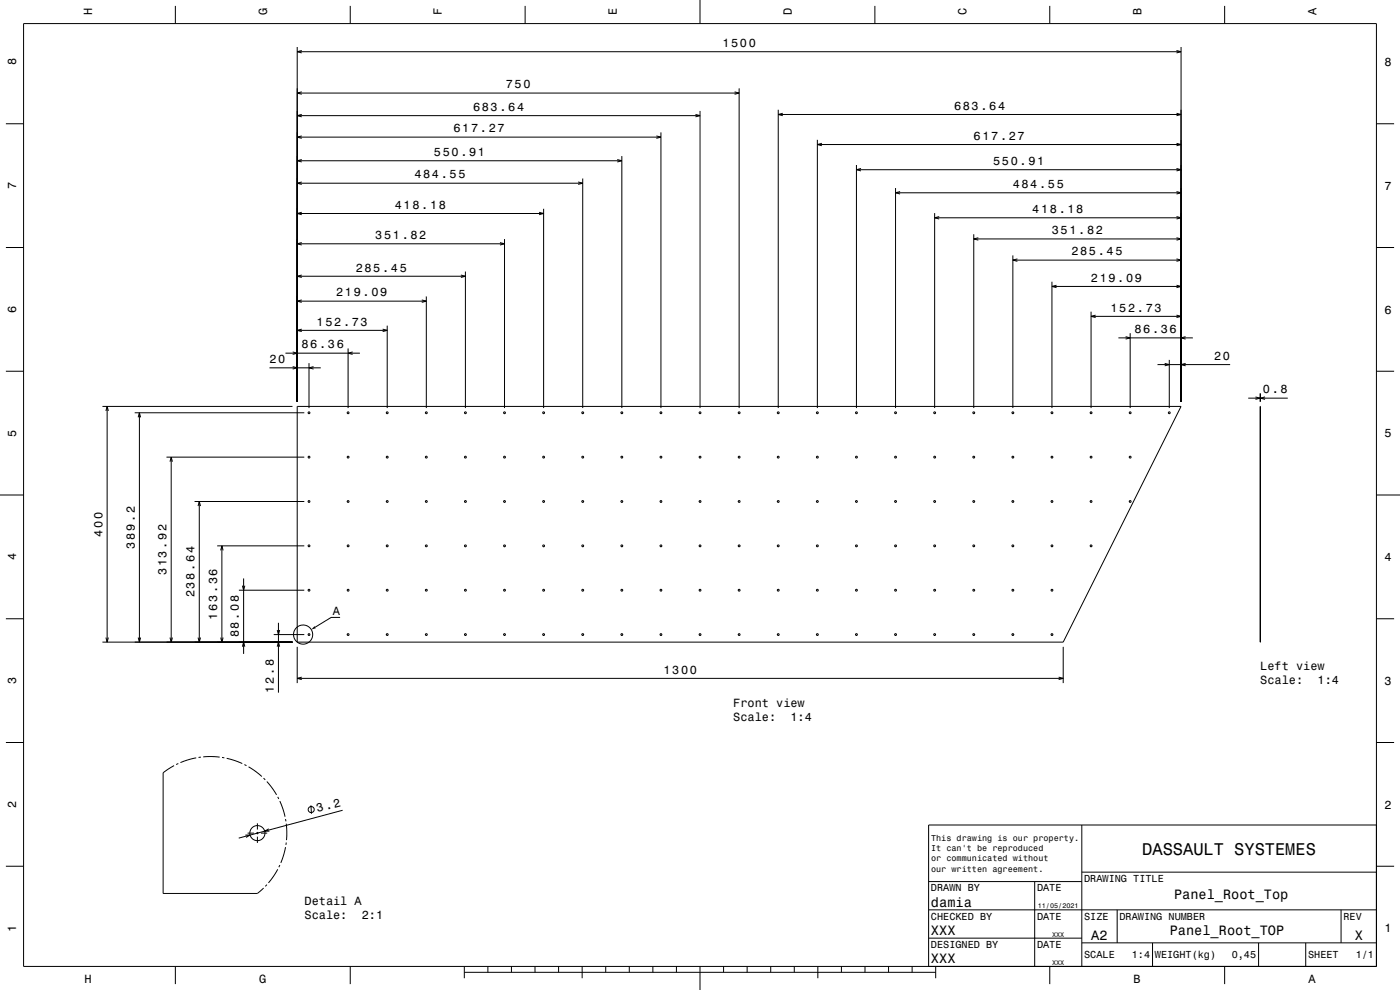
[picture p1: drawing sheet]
<svg xmlns="http://www.w3.org/2000/svg" width="594mm" height="420mm" viewBox="0 0 594 420" stroke-linecap="round" stroke-linejoin="round" font-family="sans-serif">
<g fill="none" stroke="#000" stroke-width=".42">
<path d="M10 10h574v400h-574zM74.4 2.5v7.5M126.1 19.9v150.5M148.6 2.5v7.5M222.8 2.5v7.5M297 0v10M371.2 2.5v7.5M445.4 2.5v7.5M501.1 19.9v150.5M519.6 2.5v7.5M126.1 39.5h187.5M126.1 21.9h375"/>
<path d="M128 39l-1.9 .5 1.9 .5M128 21.4l-1.9 .5 1.9 .6M311.7 39l1.9 .5-1.9 .5M313.6 37.5v135.6M499.2 21.4l1.9 .5-1.9 .6M2.5 52.5h7.5M126.1 58.2h154.3M126.1 49.1h170.9M128 57.7l-1.9 .5 1.9 .5M128 48.5l-1.9 .6 1.9 .5M278.5 57.7l1.9 .5-1.9 .5M280.4 56.2v116.9"/>
<path d="M295.1 48.5l1.9 .6-1.9 .5M297 47.1v126M330.2 46.6v126.5M330.2 48.6h170.9M332.1 48.1l-1.9 .5 1.9 .5M346.8 59.3v113.8M499.2 48.1l1.9 .5-1.9 .5M584 52.5h7.5M126.1 77.7h121.1M126.1 68.2h137.7M128 77.2l-1.9 .5 1.9 .5M128 67.7l-1.9 .5 1.9 .5"/>
<path d="M245.3 77.2l1.9 .5-1.9 .5M247.2 75.7v97.4M261.9 67.7l1.9 .5-1.9 .5M263.8 66.2v106.9M346.8 61.3h154.3M348.7 60.8l-1.9 .5 1.9 .5M363.4 70v103.1M363.4 72h137.7M365.3 71.5l-1.9 .5 1.9 .5M380 79.8v93.3M499.2 71.5l1.9 .5-1.9 .5M499.2 60.8l1.9 .5-1.9 .5"/>
<path d="M126.1 90.6h104.5M128 90.1l-1.9 .5 1.9 .5M228.7 90.1l1.9 .5-1.9 .5M230.6 88.6v84.5M380 81.8h121.1M381.9 81.3l-1.9 .5 1.9 .5M396.6 90.4v82.7M396.6 92.4h104.5M398.5 91.9l-1.9 .5 1.9 .5M413.1 99.4v73.7M499.2 91.9l1.9 .5-1.9 .5M499.2 81.3l1.9 .5-1.9 .5"/>
<path d="M2.5 105h7.5M126.1 117.2h71.4M126.1 103.4h88M128 116.7l-1.9 .5 1.9 .5M128 102.9l-1.9 .5 1.9 .5M195.5 116.7l2 .5-2 .5M197.5 115.2v57.9M212.1 102.9l2 .5-2 .5M214.1 101.4v71.7M413.1 101.4h88M415.1 100.9l-2 .5 2 .5M429.7 108.3v64.8"/>
<path d="M429.7 110.3h71.4M431.7 109.8l-2 .5 2 .6M446.3 119.5v53.6M499.2 109.8l1.9 .5-1.9 .6M499.2 100.9l1.9 .5-1.9 .5M584 105h7.5M126.1 127.8h54.8M128 139.6l-1.9 .6 1.9 .5M128 127.2l-1.9 .6 1.9 .5M162.4 139.6l1.9 .6-1.9 .5M164.3 138.2v34.9M178.9 127.2l2 .6-2 .5"/>
<path d="M180.9 125.8v47.3M446.3 121.5h54.8M448.3 121l-2 .5 2 .5M462.9 132.2v40.9M462.9 134.2h38.2M464.9 133.7l-2 .5 2 .5M499.2 133.7l1.9 .5-1.9 .5M499.2 121l1.9 .5-1.9 .5M2.5 157.5h7.5M114.3 156.1h21.8M121.1 149.8h31.6M124.2 155.5l1.9 .6-1.9 .5"/>
<path d="M124.2 149.3l1.9 .5-1.9 .6M126.1 140.2h38.2M131.1 154.1v19M133 155.5l-1.9 .6 1.9 .5M147.7 147.8v25.3M149.6 149.3l-1.9 .5 1.9 .6M474.5 143.3h31.6M477.6 142.8l1.9 .5-1.9 .6M479.5 141.4v31.7M491.1 154.7h30.8M494.2 154.2l1.9 .5-1.9 .5M496.1 152.7v20.4"/>
<path d="M503 154.2l-1.9 .5 1.9 .5M503 142.8l-1.9 .5 1.9 .6M584 157.5h7.5M43.5 172.4h80.6M44.9 174.3l.6-1.9 .5 1.9M45.5 172.4v100M57.1 175.1h72M58.6 177.1l.6-2 .5 2M59.2 175.1v97.3M126.1 172.4h375l-50 100h-325zM529.6 168.9h16.8M532.7 168.4l1.9 .5-1.9 .5"/>
<path d="M534.6 172.4l.2 100zM534.6 166.9v3.5M534.8 166.9v3.5M536.7 168.4l-1.9 .5 1.9 .5M70.6 193.9h58.5M72.1 195.9l.5-2 .6 2M72.6 193.9v78.5M0 210h10M82.6 212.8h46.5M84 214.7l.6-1.9 .5 1.9M84.6 212.8v59.6M584 210h10"/>
<path d="M92.1 231.6h37M93.6 233.5l.5-1.9 .6 1.9M94.1 231.6v40.8M101.4 250.4h27.7M102.8 248.5l.6 1.9 .5-1.9M103.4 245.4v32M2.5 262.5h7.5M43.5 272.4h80.6M44.9 270.5l.6 1.9 .5-1.9M58.6 270.5l.6 1.9 .5-1.9M72.1 270.5l.5 1.9 .6-1.9M84 270.5l.6 1.9 .5-1.9"/>
<path d="M93.6 270.5l.5 1.9 .6-1.9M102.8 274.4l.6-2 .5 2M116.1 269.2h13M117.6 274.4l.5-2 .6 2M117.6 267.3l.5 1.9 .6-1.9M118.1 264.2v29.6M126.1 274.4v15.4M144.3 261.9h-3.8l-6.8 4.2M451.1 274.4v15.4M584 262.5h7.5M126.1 287.8h325M128 287.3l-1.9 .5 1.9 .5"/>
<path d="M449.2 287.3l1.9 .5-1.9 .5M2.5 315h7.5M584 315h7.5M73.9 324.8l-4.7 3v51.2h40l2.6-2.3M75.7 323.9l-.9 .5M83.3 321.5l-6.7 2M85.2 321.2l-1 .1M86.2 321.1l7 .1M94.2 321.3l1 .2M96.2 321.7l6.6 2.2M103.7 324.4l.9 .4M105.5 325.3l5.6 4.1"/>
<path d="M111.8 330.1l.7 .7M113.2 331.6l4.1 5.6M117.8 338.1l.5 .9M118.7 339.9l2.2 6.6M104.1 354.3h2l-1.7 1M105.1 353.4h2.6M108.7 353.4h1M109.2 349.3v2.6M109.2 352.9v1M109.2 354.9v2.7M110.7 353.4h2.7M114 351.6l-1.7 1h2"/>
<path d="M121.1 347.5l.2 .9M121.1 359.4l-2 6.7M121.4 349.4l.2 7M121.5 357.4l-.2 1M131.9 341.7l.3 3.5M145.4 343.8l-44.1 11.8M459 350v60M584 350h-190v60M2.5 367.5h7.5M113.2 375.3l-.6 .7M117.8 368.8l-3.9 5.8M118.7 367l-.4 .9"/>
<path d="M394 374h65M439 374v36M459 370h125M584 367.5h7.5M394 398h65M394 386h190M474 386v14M569 386v14M74.4 410v7.5M148.6 410v7.5M197 412.5h200M197 410v5"/>
<path d="M207 410v2.5M217 410v2.5M227 410v2.5M237 410v2.5M247 410v5M257 410v2.5M267 410v2.5M277 410v2.5M287 410v2.5M297 410v10M307 410v2.5M317 410v2.5"/>
<path d="M327 410v2.5M337 410v2.5M347 410v5M357 410v2.5M367 410v2.5M377 410v2.5M387 410v2.5M397 410v5M445.4 410v7.5M459 400h125M489 400v10M519.6 410v7.5"/>
<path d="M534 400v10M554 400v10"/>
<circle cx="131.1" cy="175.1" r=".4"/>
<circle cx="147.7" cy="175.1" r=".4"/>
<circle cx="164.3" cy="175.1" r=".4"/>
<circle cx="180.9" cy="175.1" r=".4"/>
<circle cx="197.5" cy="175.1" r=".4"/>
<circle cx="214.1" cy="175.1" r=".4"/>
<circle cx="230.6" cy="175.1" r=".4"/>
<circle cx="247.2" cy="175.1" r=".4"/>
<circle cx="263.8" cy="175.1" r=".4"/>
<circle cx="280.4" cy="175.1" r=".4"/>
<circle cx="297" cy="175.1" r=".4"/>
<circle cx="313.6" cy="175.1" r=".4"/>
<circle cx="330.2" cy="175.1" r=".4"/>
<circle cx="346.8" cy="175.1" r=".4"/>
<circle cx="363.4" cy="175.1" r=".4"/>
<circle cx="380" cy="175.1" r=".4"/>
<circle cx="396.6" cy="175.1" r=".4"/>
<circle cx="413.1" cy="175.1" r=".4"/>
<circle cx="429.7" cy="175.1" r=".4"/>
<circle cx="446.3" cy="175.1" r=".4"/>
<circle cx="462.9" cy="175.1" r=".4"/>
<circle cx="479.5" cy="175.1" r=".4"/>
<circle cx="496.1" cy="175.1" r=".4"/>
<circle cx="131.1" cy="193.9" r=".4"/>
<circle cx="147.7" cy="193.9" r=".4"/>
<circle cx="164.3" cy="193.9" r=".4"/>
<circle cx="180.9" cy="193.9" r=".4"/>
<circle cx="197.5" cy="193.9" r=".4"/>
<circle cx="214.1" cy="193.9" r=".4"/>
<circle cx="230.6" cy="193.9" r=".4"/>
<circle cx="247.2" cy="193.9" r=".4"/>
<circle cx="263.8" cy="193.9" r=".4"/>
<circle cx="280.4" cy="193.9" r=".4"/>
<circle cx="297" cy="193.9" r=".4"/>
<circle cx="313.6" cy="193.9" r=".4"/>
<circle cx="330.2" cy="193.9" r=".4"/>
<circle cx="346.8" cy="193.9" r=".4"/>
<circle cx="363.4" cy="193.9" r=".4"/>
<circle cx="380" cy="193.9" r=".4"/>
<circle cx="396.6" cy="193.9" r=".4"/>
<circle cx="413.2" cy="193.9" r=".4"/>
<circle cx="429.7" cy="193.9" r=".4"/>
<circle cx="446.3" cy="193.9" r=".4"/>
<circle cx="462.9" cy="193.9" r=".4"/>
<circle cx="479.5" cy="193.9" r=".4"/>
<circle cx="131.1" cy="212.8" r=".4"/>
<circle cx="147.7" cy="212.8" r=".4"/>
<circle cx="164.3" cy="212.8" r=".4"/>
<circle cx="180.9" cy="212.8" r=".4"/>
<circle cx="197.5" cy="212.8" r=".4"/>
<circle cx="214.1" cy="212.8" r=".4"/>
<circle cx="230.6" cy="212.8" r=".4"/>
<circle cx="247.2" cy="212.8" r=".4"/>
<circle cx="263.8" cy="212.8" r=".4"/>
<circle cx="280.4" cy="212.8" r=".4"/>
<circle cx="297" cy="212.8" r=".4"/>
<circle cx="313.6" cy="212.8" r=".4"/>
<circle cx="330.2" cy="212.8" r=".4"/>
<circle cx="346.8" cy="212.8" r=".4"/>
<circle cx="363.4" cy="212.8" r=".4"/>
<circle cx="380" cy="212.8" r=".4"/>
<circle cx="396.6" cy="212.8" r=".4"/>
<circle cx="413.2" cy="212.8" r=".4"/>
<circle cx="429.7" cy="212.8" r=".4"/>
<circle cx="446.3" cy="212.8" r=".4"/>
<circle cx="462.9" cy="212.8" r=".4"/>
<circle cx="479.5" cy="212.8" r=".4"/>
<circle cx="131.1" cy="231.6" r=".4"/>
<circle cx="147.7" cy="231.6" r=".4"/>
<circle cx="164.3" cy="231.6" r=".4"/>
<circle cx="180.9" cy="231.6" r=".4"/>
<circle cx="197.5" cy="231.6" r=".4"/>
<circle cx="214.1" cy="231.6" r=".4"/>
<circle cx="230.6" cy="231.6" r=".4"/>
<circle cx="247.2" cy="231.6" r=".4"/>
<circle cx="263.8" cy="231.6" r=".4"/>
<circle cx="280.4" cy="231.6" r=".4"/>
<circle cx="297" cy="231.6" r=".4"/>
<circle cx="313.6" cy="231.6" r=".4"/>
<circle cx="330.2" cy="231.6" r=".4"/>
<circle cx="346.8" cy="231.6" r=".4"/>
<circle cx="363.4" cy="231.6" r=".4"/>
<circle cx="380" cy="231.6" r=".4"/>
<circle cx="396.6" cy="231.6" r=".4"/>
<circle cx="413.2" cy="231.6" r=".4"/>
<circle cx="429.7" cy="231.6" r=".4"/>
<circle cx="446.3" cy="231.6" r=".4"/>
<circle cx="462.9" cy="231.6" r=".4"/>
<circle cx="131.1" cy="250.4" r=".4"/>
<circle cx="147.7" cy="250.4" r=".4"/>
<circle cx="164.3" cy="250.4" r=".4"/>
<circle cx="180.9" cy="250.4" r=".4"/>
<circle cx="197.5" cy="250.4" r=".4"/>
<circle cx="214.1" cy="250.4" r=".4"/>
<circle cx="230.6" cy="250.4" r=".4"/>
<circle cx="247.2" cy="250.4" r=".4"/>
<circle cx="263.8" cy="250.4" r=".4"/>
<circle cx="280.4" cy="250.4" r=".4"/>
<circle cx="297" cy="250.4" r=".4"/>
<circle cx="313.6" cy="250.4" r=".4"/>
<circle cx="330.2" cy="250.4" r=".4"/>
<circle cx="346.8" cy="250.4" r=".4"/>
<circle cx="363.4" cy="250.4" r=".4"/>
<circle cx="380" cy="250.4" r=".4"/>
<circle cx="396.6" cy="250.4" r=".4"/>
<circle cx="413.1" cy="250.4" r=".4"/>
<circle cx="429.7" cy="250.4" r=".4"/>
<circle cx="446.3" cy="250.4" r=".4"/>
<circle cx="128.6" cy="269.2" r="4.1"/>
<circle cx="131.1" cy="269.2" r=".4"/>
<circle cx="147.7" cy="269.2" r=".4"/>
<circle cx="164.3" cy="269.2" r=".4"/>
<circle cx="180.9" cy="269.2" r=".4"/>
<circle cx="197.5" cy="269.2" r=".4"/>
<circle cx="214.1" cy="269.2" r=".4"/>
<circle cx="230.6" cy="269.2" r=".4"/>
<circle cx="247.2" cy="269.2" r=".4"/>
<circle cx="263.8" cy="269.2" r=".4"/>
<circle cx="280.4" cy="269.2" r=".4"/>
<circle cx="297" cy="269.2" r=".4"/>
<circle cx="313.6" cy="269.2" r=".4"/>
<circle cx="330.2" cy="269.2" r=".4"/>
<circle cx="346.8" cy="269.2" r=".4"/>
<circle cx="363.4" cy="269.2" r=".4"/>
<circle cx="380" cy="269.2" r=".4"/>
<circle cx="396.6" cy="269.2" r=".4"/>
<circle cx="413.1" cy="269.2" r=".4"/>
<circle cx="429.7" cy="269.2" r=".4"/>
<circle cx="446.3" cy="269.2" r=".4"/>
<circle cx="109.2" cy="353.4" r="3.2"/>
<circle cx="132" cy="343.4" r="1.28"/>
</g>
<path d="M133.4 265.6l.6 .9-1.9 .6z" fill-rule="evenodd" fill="#000"/>
<text font-size="7.2" x="484.6" y="362.6">DASSAULT SYSTEMES</text>
<g font-size="5.8">
<text x="498.1" y="381.2">Panel_Root_Top</text>
<text x="395" y="384.6">damia</text>
<text x="395" y="396.6">XXX</text>
<text x="463" y="398.6">A2</text>
<text x="496.3" y="396.8">Panel_Root_TOP</text>
<text x="574.8" y="398.6">X</text>
<text x="395" y="408.6">XXX</text>
</g>
<text font-size="5.1" x="134.7" y="344.5" transform="rotate(-15 134.7 344.5)">3.2</text>
<g font-size="5">
<text x="39.1" y="6.5" transform="rotate(-90 39.1 6.5)">H</text>
<text x="113.3" y="6.5" transform="rotate(-90 113.3 6.5)">G</text>
<text x="187.5" y="6.5" transform="rotate(-90 187.5 6.5)">F</text>
<text x="261.7" y="6.5" transform="rotate(-90 261.7 6.5)">E</text>
<text x="335.9" y="6.5" transform="rotate(-90 335.9 6.5)">D</text>
<text x="410.1" y="6.5" transform="rotate(-90 410.1 6.5)">C</text>
<text x="484.3" y="6.5" transform="rotate(-90 484.3 6.5)">B</text>
<text x="558.5" y="6.5" transform="rotate(-90 558.5 6.5)">A</text>
<text x="306.5" y="19.9">1500</text>
<text x="6.8" y="27.8" transform="rotate(-90 6.8 27.8)">8</text>
<text x="587.5" y="28.1">8</text>
<text x="214.6" y="37.5">750</text>
<text x="200.7" y="47.1">683.64</text>
<text x="404.8" y="46.6">683.64</text>
<text x="192.4" y="56.2">617.27</text>
<text x="413.1" y="59.3">617.27</text>
<text x="184.1" y="66.2">550.91</text>
<text x="421.4" y="70">550.91</text>
<text x="175.8" y="75.7">484.55</text>
<text x="6.8" y="80.3" transform="rotate(-90 6.8 80.3)">7</text>
<text x="429.7" y="79.8">484.55</text>
<text x="587.5" y="80.6">7</text>
<text x="167.5" y="88.6">418.18</text>
<text x="438" y="90.4">418.18</text>
<text x="159.2" y="101.4">351.82</text>
<text x="446.3" y="99.4">351.82</text>
<text x="454.6" y="108.3">285.45</text>
<text x="150.9" y="115.2">285.45</text>
<text x="462.9" y="119.5">219.09</text>
<text x="142.6" y="125.8">219.09</text>
<text x="6.8" y="132.8" transform="rotate(-90 6.8 132.8)">6</text>
<text x="471.2" y="132.2">152.73</text>
<text x="587.5" y="133.1">6</text>
<text x="134.3" y="138.2">152.73</text>
<text x="481.3" y="141.4">86.36</text>
<text x="127.9" y="147.8">86.36</text>
<text x="114.3" y="154.1">20</text>
<text x="515.2" y="152.7">20</text>
<text x="535.9" y="166.9">0.8</text>
<text x="6.8" y="185.3" transform="rotate(-90 6.8 185.3)">5</text>
<text x="587.5" y="185.6">5</text>
<text x="43.5" y="227.7" transform="rotate(-90 43.5 227.7)">400</text>
<text x="57.1" y="232.8" transform="rotate(-90 57.1 232.8)">389.2</text>
<text x="6.8" y="237.8" transform="rotate(-90 6.8 237.8)">4</text>
<text x="587.5" y="238.1">4</text>
<text x="70.6" y="244" transform="rotate(-90 70.6 244)">313.92</text>
<text x="82.6" y="253.4" transform="rotate(-90 82.6 253.4)">238.64</text>
<text x="92.1" y="262.9" transform="rotate(-90 92.1 262.9)">163.36</text>
<text x="141.3" y="260.7">A</text>
<text x="101.4" y="270.4" transform="rotate(-90 101.4 270.4)">88.08</text>
<text x="281.5" y="285.8">1300</text>
<text x="534.7" y="284.3">Left view</text>
<text x="6.8" y="290.3" transform="rotate(-90 6.8 290.3)">3</text>
<text x="116.1" y="293.8" transform="rotate(-90 116.1 293.8)">12.8</text>
<text x="534.7" y="290.3">Scale:</text>
<text x="559" y="290.3">1:4</text>
<text x="587.5" y="290.6">3</text>
<text x="311.1" y="299.8">Front view</text>
<text x="311.1" y="305.8">Scale:</text>
<text x="335.4" y="305.8">1:4</text>
<text x="6.8" y="342.8" transform="rotate(-90 6.8 342.8)">2</text>
<text x="587.5" y="343.1">2</text>
<text x="129.2" y="383.9">Detail A</text>
<text x="129.2" y="389.9">Scale:</text>
<text x="153.5" y="389.9">2:1</text>
<text x="6.8" y="395.3" transform="rotate(-90 6.8 395.3)">1</text>
<text x="587.5" y="395.6">1</text>
<text x="35.8" y="416.8">H</text>
<text x="110" y="416.8">G</text>
<text x="481" y="416.8">B</text>
<text x="555.2" y="416.8">A</text>
</g>
<g font-size="4.3">
<text x="460" y="374.2">DRAWING TITLE</text>
<text x="395" y="378.2">DRAWN BY</text>
<text x="440" y="378.2">DATE</text>
<text x="395" y="390.2">CHECKED BY</text>
<text x="440" y="390.2">DATE</text>
<text x="460" y="390.2">SIZE</text>
<text x="475" y="390.2">DRAWING NUMBER</text>
<text x="570" y="390.2">REV</text>
<text x="395" y="402.2">DESIGNED BY</text>
<text x="440" y="402.2">DATE</text>
<text x="460" y="406.6">SCALE</text>
<text x="480.2" y="406.6">1:4</text>
<text x="490" y="406.6">WEIGHT(kg)</text>
<text x="522.6" y="406.6">0,45</text>
<text x="555" y="406.6">SHEET</text>
<text x="575.2" y="406.6">1/1</text>
</g>
<g font-size="3.6">
<text x="395.1" y="356.8">This drawing is our property.</text>
<text x="395.1" y="361.2">It can't be reproduced</text>
<text x="395.1" y="365.5">or communicated without</text>
<text x="395.1" y="369.8">our written agreement.</text>
</g>
<g font-size="2.9">
<text x="440.3" y="385.3">11/05/2021</text>
<text x="446.4" y="397.3">XXX</text>
<text x="446.4" y="409.3">XXX</text>
</g>
</svg>
